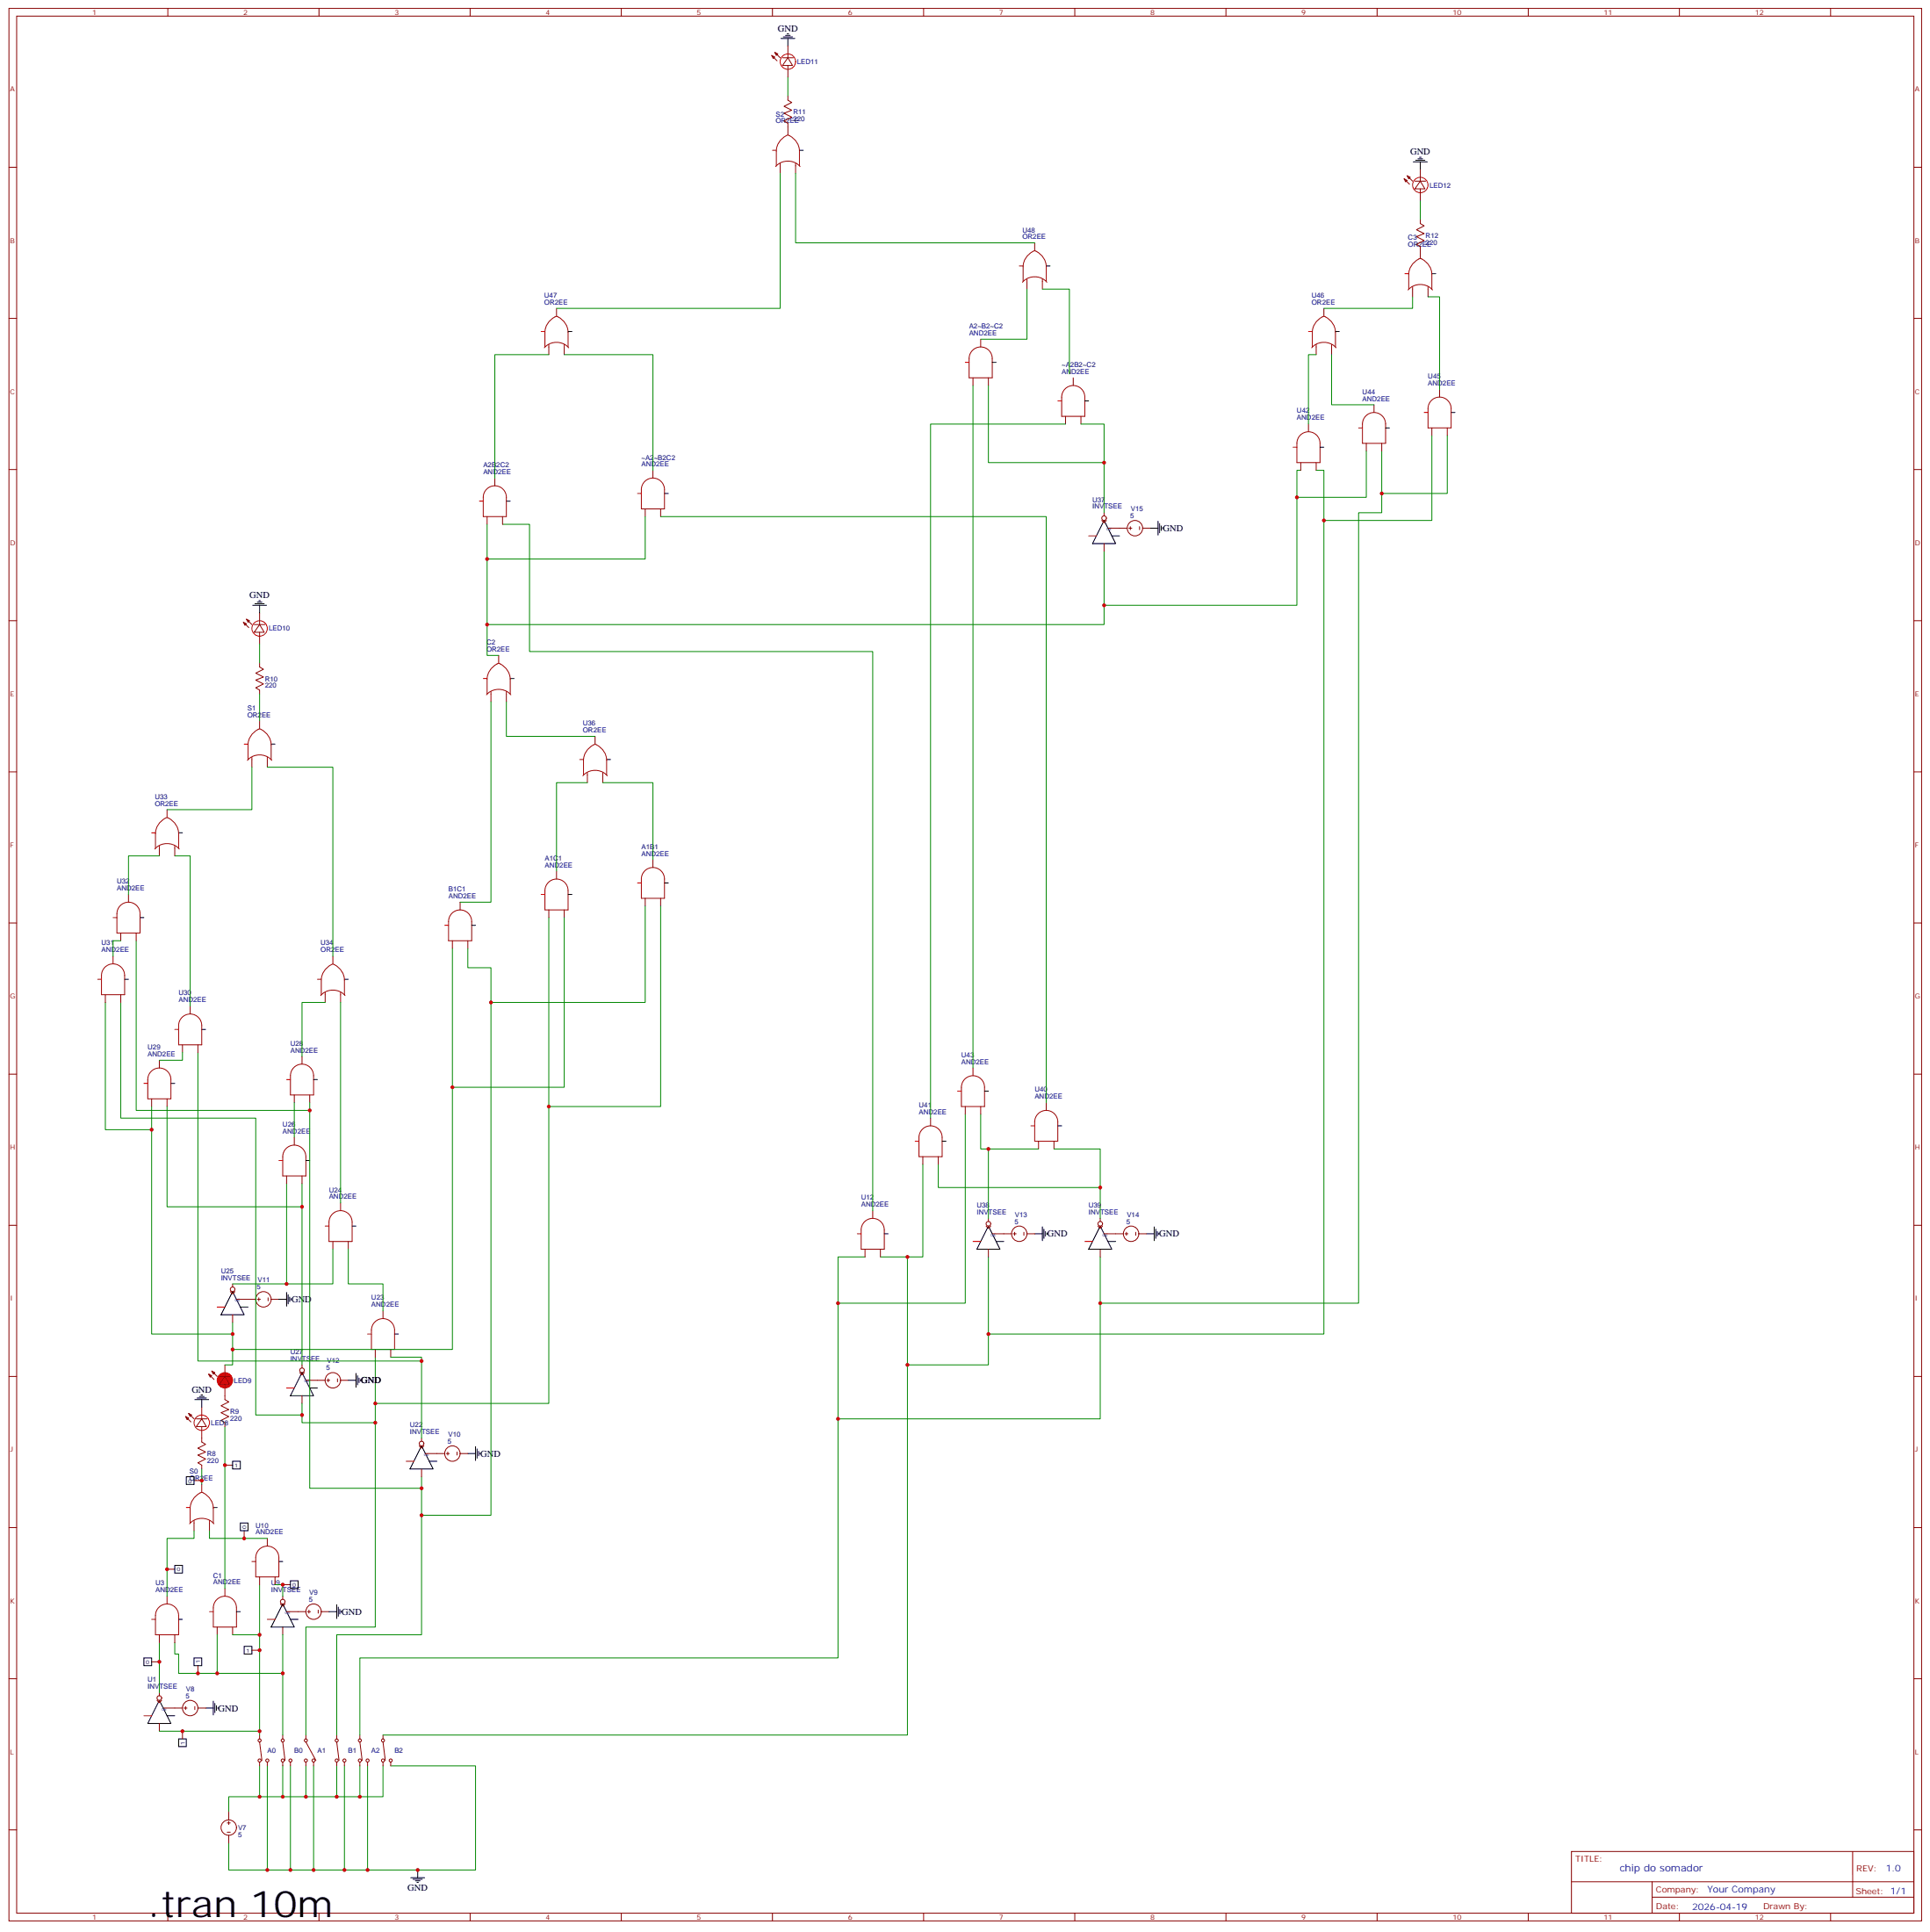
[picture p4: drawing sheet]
<svg xmlns="http://www.w3.org/2000/svg" width="883mm" height="884mm" viewBox="0 0 883 884" stroke-linecap="round" stroke-linejoin="round" font-family="sans-serif">
<g fill="none" stroke="#870000" stroke-width=".4">
<path d="M4.1 3.8h874.9v874.9h-874.9zM7.6 7.4h867.9v867.8h-867.9zM76.8 3.8v3.6M145.9 3.8v3.6M215.1 3.8v3.6M284.2 3.8v3.6M353.3 3.8v3.6M422.5 3.8v3.6M491.6 3.8v3.6M560.8 3.8v3.6M629.9 3.8v3.6M699.1 3.8v3.6"/>
<path d="M768.2 3.8v3.6M837.4 3.8v3.6M353 25.4l1.4 .7-.7 .7zM353 25.4l2.5 2.4M354.4 24l1.4 .7-.7 .7zM357.9 26.4h5M360.4 26.4l2.1 3.6h-4.6zM360.4 21.1v5.3M360.4 30v5.2M360.4 44.1v1.7l1.8 1.1-3.6 1.7 3.6 1.8-3.6 1.4 3.6 1.8-3.6 1.8 1.8 1v5.3M4.1 76.5h3.5M356.9 75.8v3.5"/>
<path d="M363.9 75.8v3.5M649.7 77.6v5.3M875.5 76.5h3.5M642.3 81.8l1.4 .7-.7 .7zM642.3 81.8l2.4 2.5M643.7 80.4l1.4 .7-.7 .7zM647.2 82.9h4.9M649.7 82.9l2.1 3.5h-4.6zM649.7 86.4v5.3M473.3 111.1v3.5M649.7 100.5v1.8l1.7 1-3.5 1.8 3.5 1.8-3.5 1.4 3.5 1.7-3.5 1.8 1.8 1.1v5.2M469.8 128.7v3.6"/>
<path d="M476.8 128.7v3.6M646.1 132.3v3.5M653.2 132.3v3.5M4.1 145.7h3.5M251 158.7v3.5M254.6 141.1v3.5M258.1 158.7v3.5M448.6 155.2v3.5M602.1 158.7v3.5M605.6 141.1v3.5M609.1 158.7v3.5M875.5 145.7h3.5"/>
<path d="M445.1 172.8v3.6M452.1 172.8v3.6M490.9 172.8v3.6M658.5 178.1v3.5M487.4 190.5v3.5M494.5 190.5v3.5M598.5 194v3.5M628.5 185.2v3.5M655 195.8v3.5M662 195.8v3.5M4.1 214.8h3.5M226.3 218.7v3.5"/>
<path d="M298.7 215.2v3.5M595 211.6v3.6M602.1 211.6v3.6M625 202.8v3.5M632 202.8v3.5M875.5 214.8h3.5M222.8 236.3v3.6M229.9 236.3v3.6M295.1 232.8v3.5M302.2 232.8v3.5M504 238.1l1 1 1.1-1M505 234.6v1.4"/>
<path d="M505 248.7v3.5M506.8 241.6h8.8M516.3 241.6h1.4M517 240.9v1.4M521.3 240.9v1.4M522.7 241.6h3.5M4.1 284h3.5M111.3 284.7l1.4 .7-.7 .7zM111.3 284.7l2.5 2.4M112.7 283.2l1.5 .8-.7 .7zM116.3 285.7h4.9M118.7 285.7l2.2 3.5h-4.6z"/>
<path d="M118.7 280.4v5.3M118.7 289.2v5.3M228.1 299.8v3.6M875.5 284h3.5M118.7 303.4v1.7l1.8 1.1-3.5 1.7 3.5 1.8-3.5 1.4 3.5 1.8-3.5 1.7 1.7 1.1v1.8M224.6 317.5v3.5M231.6 317.5v3.5M118.7 329.8v3.5M272.2 336.9v3.5M4.1 353.1h3.5M115.2 347.5v3.5M122.3 347.5v3.5"/>
<path d="M268.7 354.5v3.5M275.7 354.5v3.5M875.5 353.1h3.5M76.4 370.4v3.5M72.9 388v3.5M79.9 388v3.5M254.6 398.6v3.5M298.7 393.3v3.5M58.8 409.2v3.5M210.5 412.7v3.5M251 416.2v3.6M258.1 416.2v3.6"/>
<path d="M295.1 411v3.5M302.2 411v3.5M4.1 422.2h3.5M51.7 437.4v3.5M55.2 426.8v3.6M62.3 426.8v3.6M152.3 437.4v3.5M206.9 430.4v3.5M214 430.4v3.5M875.5 422.2h3.5M48.2 455v3.6M55.2 455v3.6"/>
<path d="M148.7 455v3.6M155.8 455v3.6M83.5 478v3.5M87 460.3v3.6M90.5 478v3.5M4.1 491.4h3.5M72.9 485v3.6M138.1 483.3v3.5M445.1 488.6v3.5M875.5 491.4h3.5M69.4 502.7v3.5M76.4 502.7v3.5"/>
<path d="M134.6 500.9v3.5M141.7 500.9v3.5M425.7 511.5v3.5M441.5 506.2v3.5M448.6 506.2v3.5M478.6 504.4v3.6M131.1 538v3.5M134.6 520.3v3.5M138.1 538v3.5M422.1 529.1v3.6M429.2 529.1v3.6M475.1 522.1v3.5"/>
<path d="M482.1 522.1v3.5M155.8 550.3v3.5M399.2 553.8v3.6M452.1 557.4v1.4M503.3 557.4v1.4M4.1 560.5h3.5M152.3 567.9v3.6M159.3 567.9v3.6M395.7 571.5v3.5M402.7 571.5v3.5M451.1 560.9l1 1 1.1-1M452.1 571.5v3.5"/>
<path d="M453.9 564.4h8.8M463.4 564.4h1.4M464.1 563.7v1.4M468.3 563.7v1.4M469.8 564.4h3.5M502.2 560.9l1.1 1 1-1M503.3 571.5v3.5M505 564.4h8.9M514.6 564.4h1.4M515.3 563.7v1.4M519.5 563.7v1.4M520.9 564.4h3.5"/>
<path d="M875.5 560.5h3.5M105.3 590.9l1.1 1 1.1-1M106.4 587.3v1.5M108.2 594.4h8.8M117.7 594.4h1.4M118.4 593.7v1.4M122.6 593.7v1.4M124 594.4h3.6M175.2 599.7v3.5M106.4 601.5v3.5M171.7 617.3v3.6M178.7 617.3v3.6"/>
<path d="M4.1 629.7h3.5M95.5 628.6l1.4 .7-.7 .7zM95.5 628.6l2.4 2.5M96.9 627.2l1.4 .7-.7 .7zM100.4 629.7h4.9M102.9 629.7l2.1 3.5h-4.6zM102.9 633.2v7.1l1.7 1-3.5 1.8 3.5 1.7-3.5 1.5 3.5 1.7-3.5 1.8 1.8 1v1.8M102.9 624.4v5.3M137.1 627.9l1 1.1 1.1-1.1M138.1 624.4v1.4M138.1 638.5v3.5M139.9 631.4h8.8"/>
<path d="M149.4 631.4h1.4M150.1 630.7v1.4M154.4 630.7v1.4M155.8 631.4h3.5M875.5 629.7h3.5M84.9 648l1.4 .7-.7 .7zM84.9 648l2.4 2.5M86.3 646.6l1.4 .7-.7 .7zM89.8 649.1h5M92.3 649.1l2.1 3.5h-4.6zM92.3 652.6v7.1l1.8 1-3.6 1.8 3.6 1.7-3.6 1.5 3.6 1.7-3.6 1.8 1.8 1v1.8M92.3 643.8v5.3"/>
<path d="M192.8 657.9v1.4M88.8 677.3h3.5M92.3 679.1v3.5M102.9 670.2h3.5M191.8 661.4l1 1.1 1.1-1.1M192.8 672v3.5M194.6 665h8.8M204.1 665h1.4M204.8 664.2v1.5M209.1 664.2v1.5M210.5 665h3.5M4.1 698.8h3.5"/>
<path d="M88.8 696.7v3.5M95.8 696.7v3.5M875.5 698.8h3.5M76.4 717.9h3.5M111.7 700.2v3.6M122.3 703.8v3.5M76.4 730.2v3.5M102.9 726.7v3.5M118.7 721.4v3.5M125.8 721.4v3.5M128.3 733.7l1 1.1 1.1-1.1M129.3 730.2v1.4"/>
<path d="M129.3 724.9h3.6M131.1 737.3h8.8M140.6 737.3h1.4M141.3 736.6v1.4M145.6 736.6v1.4M147 737.3h3.5M72.9 747.9v3.5M79.9 747.9v3.5M99.3 744.3v3.6M106.4 744.3v3.6M115.2 754.9h3.5M129.3 744.3v3.6"/>
<path d="M4.1 768h3.5M69.4 760.2h3.5M71.8 777.8l1.1 1.1 1-1.1M72.9 774.3v1.4M90.5 762v3.5M875.5 768h3.5M72.9 788.4v3.6M74.6 781.4h8.9M83.5 792v3.5M84.2 781.4h1.4M84.9 780.7v1.4M89.1 780.7v1.4"/>
<path d="M90.5 781.4h3.6M118.7 793.7v1.8M118.7 796.9l1.1 8.5M129.3 793.7v1.8M129.3 796.9l1.1 8.5M139.9 793.7v1.8M139.9 796.9l4.6 8.5M154 793.7v1.8M154 796.9l1.1 8.5M164.6 793.7v1.8M164.6 796.9l1.1 8.5M175.2 793.7v1.8"/>
<path d="M175.2 796.9l1 8.5M118.7 806.1v1.7M122.3 806.1v1.7M129.3 806.1v1.7M132.9 806.1v1.7M139.9 806.1v1.7M143.4 806.1a.71 .71 0 0 1-.6-1 .71 .71 0 0 1 1.1-.2 .71 .71 0 0 1-.2 1.1l-.3 .1v1.7M154 806.1v1.7M157.6 806.1v1.7M164.6 806.1v1.7M168.1 806.1v1.7M175.2 806.1v1.7"/>
<path d="M178.7 806.1v1.7M4.1 837.1h3.5M103.9 833.9h1.4M103.9 838.2h1.4M104.6 829v3.5M104.6 833.2v1.4M104.6 839.6v3.5M875.5 837.1h3.5M718.8 847h156.7v28.2h-156.7zM847.4 847l.1 20.9M76.8 875.2v3.5M145.9 875.2v3.5"/>
<path d="M215.1 875.2v3.5M284.2 875.2v3.5M353.3 875.2v3.5M422.5 875.2v3.5M491.6 875.2v3.5M560.8 875.2v3.5M629.9 875.2v3.5M699.1 875.2v3.5M718.9 860.8h156.4M755.7 867.9h119.6M755.7 860.8v14.1M768.2 875.2v3.5"/>
<path d="M837.4 875.2v3.5"/>
<circle cx="505" cy="237" r="1.06"/>
<circle cx="519.1" cy="241.6" r="3.5"/>
<circle cx="452.1" cy="559.8" r="1.06"/>
<circle cx="503.3" cy="559.8" r="1.06"/>
<circle cx="466.2" cy="564.4" r="3.5"/>
<circle cx="517.4" cy="564.4" r="3.5"/>
<circle cx="106.4" cy="589.8" r="1.06"/>
<circle cx="120.5" cy="594.4" r="3.5"/>
<circle cx="138.1" cy="626.9" r="1.06"/>
<circle cx="152.3" cy="631.4" r="3.5"/>
<circle cx="192.8" cy="660.4" r="1.06"/>
<circle cx="206.9" cy="665" r="3.5"/>
<circle cx="129.3" cy="732.7" r="1.06"/>
<circle cx="143.4" cy="737.3" r="3.5"/>
<circle cx="72.9" cy="776.8" r="1.06"/>
<circle cx="87" cy="781.4" r="3.5"/>
<circle cx="118.7" cy="796.2" r=".71"/>
<circle cx="129.3" cy="796.2" r=".71"/>
<circle cx="139.9" cy="796.2" r=".71"/>
<circle cx="154" cy="796.2" r=".71"/>
<circle cx="164.6" cy="796.2" r=".71"/>
<circle cx="175.2" cy="796.2" r=".71"/>
<circle cx="118.7" cy="805.4" r=".71"/>
<circle cx="122.3" cy="805.4" r=".71"/>
<circle cx="129.3" cy="805.4" r=".71"/>
<circle cx="132.9" cy="805.4" r=".71"/>
<circle cx="139.9" cy="805.4" r=".71"/>
<circle cx="154" cy="805.4" r=".71"/>
<circle cx="157.6" cy="805.4" r=".71"/>
<circle cx="164.6" cy="805.4" r=".71"/>
<circle cx="168.1" cy="805.4" r=".71"/>
<circle cx="175.2" cy="805.4" r=".71"/>
<circle cx="178.7" cy="805.4" r=".71"/>
<circle cx="104.6" cy="836" r="3.5"/>
</g>
<g fill="none" stroke="#008700" stroke-width=".4">
<path d="M360.4 35.2v8.9M356.9 79.3v61.8h-102.3M363.9 79.3v31.8h109.4M649.7 91.7v8.8M469.8 132.3v22.9h-21.2M476.8 132.3h12.4v38.8M646.1 135.8v5.3h-40.5M653.2 135.8h5.3v42.3M251 162.2h-24.7v56.5M258.1 162.2h40.6v53M445.1 176.4v312.2M452.1 176.4v35.2h52.9"/>
<path d="M602.1 162.2h-3.6v31.8M609.1 162.2v23h19.4M487.4 194h-61.7v317.5M494.5 194h10.5v40.6M655 199.3v38.8h-49.4M662 199.3v26.4h-30M595 215.2h-1.8v61.7h-88.2M602.1 215.2h3.5v395.1h-153.5M625 206.3v21.2h-31.8M632 206.3v28.3h-10.5v361.6h-118.2M222.8 239.9v59.9h5.3M229.9 239.9h12.3v58.2h157v255.7"/>
<path d="M295.1 236.3v19.4h-72.3M302.2 236.3h176.4v268.1M505 252.2v33.5h-282.2M118.7 294.5v8.9M118.7 317.5v12.3M224.6 321v91.7h-14.1M231.6 321v15.9h40.6M115.2 351v19.4h-38.8M122.3 351h30v86.4M268.7 358h-14.1v40.6M275.7 358h23v35.3M72.9 391.5h-14.1v17.7"/>
<path d="M79.9 391.5h7.1v68.8M251 419.8v222.2h-79.3M258.1 419.8v77.6h-51.2M295.1 414.5v44.1h-70.5M302.2 414.5v91.7h-51.2M55.2 430.4h-3.5v7M62.3 430.4v77.6h79.4M206.9 433.9v183.4h-100.5M214 433.9v8.8h10.6v250.5h-31.8M48.2 458.6v58.2h21.2M55.2 458.6v52.9h61.8v135.8h21.1M148.7 458.6h-10.6v24.7"/>
<path d="M155.8 458.6v91.7M83.5 481.5v3.5h-10.6M90.5 481.5v141.1h102.3M69.4 506.2v104.1h37M76.4 506.2v45.9h61.7M134.6 504.4v15.9M141.7 504.4v176.4h51.1M441.5 509.7v86.5h-58.2M448.6 509.7v15.9h3.5M422.1 532.7v42.3h-7M429.2 532.7v10.5h74.1M475.1 525.6h-23v31.8"/>
<path d="M482.1 525.6h21.2v31.8M131.1 541.5v45.8M138.1 541.5v82.9M152.3 571.5v15.8h-45.9M159.3 571.5v15.8h15.9v12.4M395.7 575h-12.4v183.4h-218.7v35.3M402.7 575h12.4v218.7h-239.9M452.1 575v49.4h-37M503.3 575v74.1h-120M106.4 605v19.4h-3.5M171.7 620.9v123.4h-31.8v49.4M178.7 620.9h14.1v37"/>
<path d="M102.9 652.6v74.1M138.1 642v8.8h33.6M92.3 672v7.1M192.8 675.5v72.4h-38.8v45.8M88.8 700.2v3.6h-12.4v26.4M95.8 700.2v3.6h26.5M118.7 724.9v67.1M125.8 724.9h3.5v5.3M72.9 751.4v22.9M79.9 751.4v5.3h1.8v8.8h47.6v28.2M99.3 747.9v17.6M106.4 747.9h12.3"/>
<path d="M129.3 747.9v17.6M72.9 792h45.8v1.7M118.7 807.8v14.1M122.3 807.8v47.7M129.3 807.8v14.1M132.9 807.8v47.7M139.9 807.8v14.1M143.4 807.8v47.7M154 807.8v14.1M157.6 807.8v47.7M164.6 807.8v14.1M168.1 807.8v47.7"/>
<path d="M175.2 807.8v14.1h-70.6v7.1M178.7 807.8h38.8v47.7h-112.9v-12.4"/>
</g>
<g fill="none" stroke="#000" stroke-width=".4">
<path d="M357.2 17.6h6.4M358.3 16.9h4.2M359.3 16.2h2.2M360 15.5h.8M360.4 17.6v3.5M365.7 68.8h1.8M646.5 74h6.4M647.6 73.3h4.2M648.6 72.6h2.1M649.3 71.9h.7M649.7 74v3.6M478.6 121.7h1.7"/>
<path d="M655 125.2h1.7M259.9 151.7h1.7M610.9 151.7h1.7M453.9 165.8h1.7M496.2 183.4h1.8M633.8 195.8h1.8M663.8 188.7h1.8M603.8 204.6h1.8M231.6 229.3h1.8M304 225.7h1.7M505 238.1l5.3 10.6h-10.6zM529.7 238.4v6.4"/>
<path d="M530.4 239.5v4.2M508.6 245.1h3.5M526.2 241.6h3.5M531.1 240.6v2.1M531.8 241.3v.7M115.6 276.9h6.3M116.6 276.2h4.3M117.7 275.5h2.1M118.4 274.8h.7M118.7 276.9v3.5M233.4 310.4h1.8M124 340.4h1.8"/>
<path d="M277.5 347.5h1.8M81.7 381h1.8M64.1 419.8h1.7M259.9 409.2h1.7M304 403.9h1.7M215.8 423.3h1.7M57 448h1.8M157.6 448h1.7M92.3 470.9h1.8M78.2 495.6h1.7M143.4 493.9h1.8M450.4 499.1h1.7"/>
<path d="M483.9 515h1.7M139.9 530.9h1.8M431 522.1h1.7M161.1 560.9h1.7M404.5 564.4h1.8M452.1 560.9l5.3 10.6h-10.6zM455.6 567.9h3.6M473.3 564.4h3.5M476.8 561.2v6.4M477.5 562.3v4.2M478.2 563.4v2.1M478.9 564.1v.7"/>
<path d="M503.3 560.9l5.3 10.6h-10.6zM506.8 567.9h3.5M524.4 564.4h3.6M528 561.2v6.4M528.7 562.3v4.2M529.4 563.4v2.1M530.1 564.1v.7M106.4 590.9l5.3 10.6h-10.6zM109.9 597.9h3.6M127.6 594.4h3.5M131.1 591.2v6.4M131.8 592.3v4.2"/>
<path d="M132.5 593.3v2.2M133.2 594v.7M180.5 610.3h1.7M90.2 639.6h4.2M91.2 638.8h2.1M91.9 638.1h.7M138.1 627.9l5.3 10.6h-10.5zM141.7 635h3.5M159.3 631.4h3.5M162.8 628.3v6.3M163.5 629.3v4.3M164.3 630.4v2.1"/>
<path d="M165 631.1v.7M89.1 640.3h6.4M92.3 640.3v3.5M85.2 675.5h3.6v3.6h-3.6zM106.4 668.5h3.5v3.5h-3.5zM192.8 661.4l5.3 10.6h-10.6zM196.4 668.5h3.5M214 665h3.5M217.5 661.8v6.3M218.2 662.8v4.3M218.9 663.9v2.1M219.6 664.6v.7"/>
<path d="M97.6 689.6h1.7M109.9 696.7h3.6v3.5h-3.6zM79.9 716.1h3.6v3.5h-3.6zM127.6 714.3h1.7M108.2 737.3h1.7M129.3 733.7l5.3 10.6h-10.6zM132.9 723.2h3.5v3.5h-3.5zM150.5 737.3h3.5M154 734.1v6.3M154.7 735.2v4.2M155.4 736.2v2.1M156.1 736.9v.7"/>
<path d="M65.8 758.4h3.6v3.6h-3.6zM81.7 740.8h1.8M88.8 758.4h3.5v3.6h-3.5zM111.7 753.1h3.5v3.6h-3.5zM132.9 740.8h3.5M72.9 777.8l5.3 10.6h-10.6zM97.6 778.2v6.3M98.3 779.3v4.2M76.4 784.9h3.5M81.7 795.5h3.5v3.5h-3.5zM94.1 781.4h3.5M99 780.3v2.1"/>
<path d="M99.7 781v.7M187.9 859h6.3M188.9 859.7h4.3M191.1 855.5v3.5M190 860.4h2.1M190.7 861.1h.7"/>
</g>
<g fill="none" stroke="#f00" stroke-width=".4">
<path d="M353.3 68.8h1.8M466.2 121.7h1.8M642.6 125.2h1.8M247.5 151.7h1.8M598.5 151.7h1.8M441.5 165.8h1.8M483.9 183.4h1.7M621.5 195.8h1.7M651.4 188.7h1.8M591.5 204.6h1.7M219.3 229.3h1.8M291.6 225.7h1.8"/>
<path d="M498 245.1h3.5M221.1 310.4h1.7M111.7 340.4h1.8M265.1 347.5h1.8M69.4 381h1.7M51.7 419.8h1.8M247.5 409.2h1.8M291.6 403.9h1.8M203.4 423.3h1.8M44.7 448h1.7M145.2 448h1.8M79.9 470.9h1.8"/>
<path d="M65.8 495.6h1.8M131.1 493.9h1.8M438 499.1h1.8M471.5 515h1.8M127.6 530.9h1.7M418.6 522.1h1.8M148.7 560.9h1.8M392.1 564.4h1.8M445.1 567.9h3.5M496.2 567.9h3.5M99.3 597.9h3.6M168.1 610.3h1.8"/>
<path d="M131.1 635h3.5M185.8 668.5h3.5M85.2 689.6h1.8M115.2 714.3h1.8M95.8 737.3h1.8M69.4 740.8h1.7M122.3 740.8h3.5M65.8 784.9h3.6"/>
<circle cx="360.4" cy="28.2" r="3.5"/>
<circle cx="649.7" cy="84.6" r="3.5"/>
<circle cx="118.7" cy="287.5" r="3.5"/>
<circle cx="92.3" cy="650.8" r="3.5"/>
</g>
<g fill="none" stroke="#a10000" stroke-width=".4">
<path d="M356.9 74.8v1M361.1 62.1l-.4-.2a7.7 7.7 0 0 0-5.6 7.2v6.7M361.1 62.1a8.2 8.2 0 0 1 4.6 7v6.7M363.9 74.8v1M366 76.2a7.4 7.4 0 0 0-11.2 0M474 115l-.4-.2a7.7 7.7 0 0 0-5.6 7.2v6.7M474 115a8.2 8.2 0 0 1 4.6 7v6.7M469.8 127.7v1M476.8 127.7v1M478.9 129.1a7.4 7.4 0 0 0-11.2 0M644.4 132.3v-6.7a7.7 7.7 0 0 1 5.6-7.3 8.3 8.3 0 0 1 5 7.3v6.7M646.1 131.2v1.1"/>
<path d="M653.2 131.2v1.1M655.3 132.7a7.4 7.4 0 0 0-11.2 0M251 157.7v1M255.3 145l-.4-.2a7.7 7.7 0 0 0-5.6 7.2v6.7M255.3 145a8.2 8.2 0 0 1 4.6 7v6.7M258.1 157.7v1M260.1 159.1a7.4 7.4 0 0 0-11.1 0M600.3 158.7v-6.7a7.7 7.7 0 0 1 5.6-7.2 8.3 8.3 0 0 1 5 7.2v6.7M602.1 157.7v1M609.1 157.7v1M611.2 159.1a7.4 7.4 0 0 0-11.2 0M444.9 160.3a5.3 5.3 0 0 1 5.7-1.2 5.3 5.3 0 0 1 3.3 4.9v8.8h-10.6l.1-9.7 .5-1.5z"/>
<path d="M487.2 177.9a5.3 5.3 0 0 1 5.8-1.1 5.3 5.3 0 0 1 3.2 4.8v8.9h-10.6l.1-9.7 .5-1.6zM594.8 199.1a5.3 5.3 0 0 1 5.7-1.2 5.3 5.3 0 0 1 3.3 4.9v8.8h-10.6l.1-9.6 .5-1.6zM624.8 190.3a5.3 5.3 0 0 1 5.7-1.2 5.3 5.3 0 0 1 3.3 4.9v8.8h-10.6l.1-9.7 .5-1.5zM654.8 183.2a5.3 5.3 0 0 1 5.7-1.2 5.3 5.3 0 0 1 3.3 4.9v8.9h-10.6l.1-9.7 .5-1.6zM222.6 223.8a5.3 5.3 0 0 1 5.8-1.2 5.3 5.3 0 0 1 3.2 4.9v8.8h-10.5v-9.7l.5-1.5zM294.9 220.2a5.3 5.3 0 0 1 5.8-1.1 5.3 5.3 0 0 1 3.3 4.9v8.8h-10.6v-9.7l.6-1.6zM224.6 316.4v1.1M227.4 303.7a8.2 8.2 0 0 0-4.6 7.1v6.7M227.4 303.7l.4-.2a7.7 7.7 0 0 1 5.6 7.3v6.7M231.6 316.4v1.1M233.7 317.9a7.4 7.4 0 0 0-11.2 0M118 333.7a8.2 8.2 0 0 0-4.5 7v6.8"/>
<path d="M118 333.7l.5-.2a7.7 7.7 0 0 1 5.5 7.2v6.8M115.2 346.4v1.1M122.3 346.4v1.1M124.3 347.8a7.4 7.4 0 0 0-11.1 0M268.7 353.4v1.1M271.5 340.8a8.2 8.2 0 0 0-4.6 7v6.7M271.5 340.7l.7-.2 .7 .2M272.9 340.8a8.2 8.2 0 0 1 4.6 7v6.7M275.7 353.4v1.1M277.8 354.9a7.4 7.4 0 0 0-11.2 0M71.1 388v-6.7a7.7 7.7 0 0 1 5.6-7.2 8.3 8.3 0 0 1 5 7.2v6.7M72.9 387v1"/>
<path d="M79.9 387v1M82 388.4a7.4 7.4 0 0 0-11.2 0M294.9 398.4a5.3 5.3 0 0 1 5.8-1.2 5.3 5.3 0 0 1 3.3 4.9v8.9h-10.6v-9.7l.6-1.6zM55 414.3a5.3 5.3 0 0 1 5.8-1.2 5.3 5.3 0 0 1 3.3 4.9v8.8h-10.6l.1-9.7 .5-1.5zM206.7 417.8a5.3 5.3 0 0 1 5.8-1.2 5.3 5.3 0 0 1 3.3 4.9v8.9h-10.6v-9.7l.6-1.6zM250.8 403.7a5.3 5.3 0 0 1 5.8-1.2 5.3 5.3 0 0 1 3.3 4.9v8.8h-10.6v-9.6l.6-1.6zM48 442.5a5.3 5.3 0 0 1 5.7-1.2 5.3 5.3 0 0 1 3.3 4.9v8.8h-10.6l.1-9.6 .5-1.6zM148.7 454v1M153 441.3l-.5-.2a7.7 7.7 0 0 0-5.5 7.2v6.7M153 441.3a8.2 8.2 0 0 1 4.6 7v6.7M155.8 454v1M157.8 455.4a7.4 7.4 0 0 0-11.1 0"/>
<path d="M83.3 465.4a5.3 5.3 0 0 1 5.7-1.1 5.3 5.3 0 0 1 3.3 4.9v8.8h-10.6l.1-9.7 .5-1.6zM69.1 490.1a5.3 5.3 0 0 1 5.8-1.1 5.3 5.3 0 0 1 3.3 4.9v8.8h-10.6l.1-9.7 .5-1.6zM134.4 488.3a5.3 5.3 0 0 1 5.8-1.1 5.3 5.3 0 0 1 3.2 4.9v8.8h-10.5v-9.7l.5-1.5zM441.3 493.6a5.3 5.3 0 0 1 5.8-1.1 5.3 5.3 0 0 1 3.3 4.9v8.8h-10.6v-9.7l.6-1.5zM421.9 516.6a5.3 5.3 0 0 1 5.8-1.2 5.3 5.3 0 0 1 3.3 4.9v8.8h-10.6v-9.6l.6-1.6zM474.8 509.5a5.3 5.3 0 0 1 5.8-1.1 5.3 5.3 0 0 1 3.3 4.9v8.8h-10.6l.1-9.7 .5-1.6zM130.9 525.4a5.3 5.3 0 0 1 5.7-1.2 5.3 5.3 0 0 1 3.3 4.9v8.9h-10.6l.1-9.7 .5-1.6zM152 555.4a5.3 5.3 0 0 1 5.8-1.2 5.3 5.3 0 0 1 3.3 4.9v8.8h-10.6l.1-9.6 .5-1.6zM395.5 558.9a5.3 5.3 0 0 1 5.7-1.1 5.3 5.3 0 0 1 3.3 4.8v8.9h-10.6l.1-9.7 .5-1.6zM171.4 604.8a5.3 5.3 0 0 1 5.8-1.2 5.3 5.3 0 0 1 3.3 4.9v8.8h-10.6l.1-9.7 .5-1.5zM87 696.7v-6.7a7.7 7.7 0 0 1 5.6-7.3 8.3 8.3 0 0 1 5 7.3v6.7M88.8 695.6v1.1"/>
<path d="M95.8 695.6v1.1M97.9 697.1a7.4 7.4 0 0 0-11.2 0M118.5 708.8a5.3 5.3 0 0 1 5.8-1.1 5.3 5.3 0 0 1 3.3 4.9v8.8h-10.6l.1-9.7 .5-1.6zM72.7 735.3a5.3 5.3 0 0 1 5.7-1.2 5.3 5.3 0 0 1 3.3 4.9v8.9h-10.6l.1-9.7 .5-1.6zM99.1 731.8a5.3 5.3 0 0 1 5.8-1.2 5.3 5.3 0 0 1 3.3 4.9v8.8h-10.6v-9.7l.6-1.5z"/>
</g>
<path d="M354.4 24l2.5 2.4M643.7 80.4l2.4 2.5M112.7 283.2l2.5 2.5M96.9 627.2l2.4 2.5M86.3 646.6l2.5 2.5" fill="none" stroke="#800000" stroke-width=".4"/>
<circle cx="102.9" cy="631.4" r="3.5" fill="#f00" stroke="#f00" stroke-width=".4"/>
<g fill="#c00">
<circle cx="118.7" cy="821.9" r=".88"/>
<circle cx="164.6" cy="821.9" r=".88"/>
<circle cx="154" cy="821.9" r=".88"/>
<circle cx="139.9" cy="821.9" r=".88"/>
<circle cx="129.3" cy="821.9" r=".88"/>
<circle cx="122.3" cy="855.5" r=".88"/>
<circle cx="132.9" cy="855.5" r=".88"/>
<circle cx="157.6" cy="855.5" r=".88"/>
<circle cx="143.4" cy="855.5" r=".88"/>
<circle cx="168.1" cy="855.5" r=".88"/>
<circle cx="129.3" cy="765.5" r=".88"/>
<circle cx="99.3" cy="765.5" r=".88"/>
<circle cx="191.1" cy="855.5" r=".88"/>
<circle cx="83.5" cy="792" r=".88"/>
<circle cx="72.9" cy="760.2" r=".88"/>
<circle cx="90.5" cy="765.5" r=".88"/>
<circle cx="76.4" cy="717.9" r=".88"/>
<circle cx="111.7" cy="703.8" r=".88"/>
<circle cx="102.9" cy="670.2" r=".88"/>
<circle cx="129.3" cy="724.9" r=".88"/>
<circle cx="92.3" cy="677.3" r=".88"/>
<circle cx="118.7" cy="754.9" r=".88"/>
<circle cx="118.7" cy="747.9" r=".88"/>
<circle cx="118.7" cy="792" r=".88"/>
<circle cx="131.1" cy="587.3" r=".88"/>
<circle cx="171.7" cy="650.8" r=".88"/>
<circle cx="192.8" cy="680.8" r=".88"/>
<circle cx="106.4" cy="610.3" r=".88"/>
<circle cx="138.1" cy="552.1" r=".88"/>
<circle cx="192.8" cy="622.6" r=".88"/>
<circle cx="69.4" cy="516.8" r=".88"/>
<circle cx="138.1" cy="647.3" r=".88"/>
<circle cx="141.7" cy="508" r=".88"/>
<circle cx="106.4" cy="617.3" r=".88"/>
<circle cx="192.8" cy="693.2" r=".88"/>
<circle cx="171.7" cy="642" r=".88"/>
<circle cx="206.9" cy="497.4" r=".88"/>
<circle cx="224.6" cy="458.6" r=".88"/>
<circle cx="251" cy="506.2" r=".88"/>
<circle cx="415.1" cy="624.4" r=".88"/>
<circle cx="383.3" cy="649.1" r=".88"/>
<circle cx="222.8" cy="255.7" r=".88"/>
<circle cx="222.8" cy="285.7" r=".88"/>
<circle cx="415.1" cy="575" r=".88"/>
<circle cx="383.3" cy="596.2" r=".88"/>
<circle cx="593.2" cy="227.5" r=".88"/>
<circle cx="605.6" cy="238.1" r=".88"/>
<circle cx="632" cy="225.7" r=".88"/>
<circle cx="505" cy="211.6" r=".88"/>
<circle cx="505" cy="276.9" r=".88"/>
<circle cx="503.3" cy="543.2" r=".88"/>
<circle cx="503.3" cy="596.2" r=".88"/>
<circle cx="452.1" cy="525.6" r=".88"/>
<circle cx="452.1" cy="610.3" r=".88"/>
</g>
<text font-size="16.9" x="67.6" y="877">.tran 10m</text>
<text font-size="4.6" fill="#00f" x="740.9" y="856">chip do somador</text>
<g font-size="4.2">
<text x="355.8" y="14.4">GND</text>
<text x="645.1" y="70.9">GND</text>
<text x="532" y="243">GND</text>
<text x="114.2" y="273.7">GND</text>
<text x="479.1" y="565.8">GND</text>
<text x="530.3" y="565.8">GND</text>
<text x="133.4" y="595.8">GND</text>
<text x="165.1" y="632.8">GND</text>
<text x="87.7" y="637.1">GND</text>
<text x="219.8" y="666.4">GND</text>
<text x="156.3" y="738.7">GND</text>
<text x="99.9" y="782.8">GND</text>
<text x="186.5" y="865">GND</text>
</g>
<g font-size="4.2" fill="#00f">
<text x="862.6" y="856.2">1.0</text>
<text x="781" y="865.8">Your Company</text>
<text x="774.1" y="873.6">2026-04-19</text>
</g>
<g font-size="3.9" fill="#800">
<text x="720.6" y="851.6">TITLE:</text>
<text x="849.2" y="856.2">REV:</text>
<text x="757.5" y="865.8">Company:</text>
<text x="848.9" y="866.4">Sheet: 1/1</text>
<text x="757.5" y="873.4">Date:</text>
<text x="806.5" y="873.5">Drawn By:</text>
</g>
<g font-size="3.2" fill="#800">
<text x="42.2" y="6.8">1</text>
<text x="111.3" y="6.8">2</text>
<text x="180.5" y="6.8">3</text>
<text x="249.6" y="6.8">4</text>
<text x="318.8" y="6.8">5</text>
<text x="387.9" y="6.8">6</text>
<text x="457.1" y="6.8">7</text>
<text x="526.2" y="6.8">8</text>
<text x="595.3" y="6.8">9</text>
<text x="664.5" y="6.8">10</text>
<text x="733.6" y="6.8">11</text>
<text x="802.8" y="6.8">12</text>
<text x="4.6" y="41.9">A</text>
<text x="876" y="41.9">A</text>
<text x="4.6" y="111.1">B</text>
<text x="876" y="111.1">B</text>
<text x="4.6" y="180.2">C</text>
<text x="876" y="180.2">C</text>
<text x="4.6" y="249.4">D</text>
<text x="876" y="249.4">D</text>
<text x="4.6" y="318.5">E</text>
<text x="876" y="318.5">E</text>
<text x="4.6" y="387.7">F</text>
<text x="876" y="387.7">F</text>
<text x="4.6" y="456.8">G</text>
<text x="876" y="456.8">G</text>
<text x="4.6" y="526">H</text>
<text x="876" y="526">H</text>
<text x="4.6" y="595.1">I</text>
<text x="876" y="595.1">I</text>
<text x="4.6" y="664.2">J</text>
<text x="876" y="664.2">J</text>
<text x="4.6" y="733.4">K</text>
<text x="876" y="733.4">K</text>
<text x="4.6" y="802.5">L</text>
<text x="876" y="802.5">L</text>
<text x="42.2" y="878.2">1</text>
<text x="111.3" y="878.2">2</text>
<text x="180.5" y="878.2">3</text>
<text x="249.6" y="878.2">4</text>
<text x="318.8" y="878.2">5</text>
<text x="387.9" y="878.2">6</text>
<text x="457.1" y="878.2">7</text>
<text x="526.2" y="878.2">8</text>
<text x="595.3" y="878.2">9</text>
<text x="664.5" y="878.2">10</text>
<text x="733.6" y="878.2">11</text>
<text x="802.8" y="878.2">12</text>
</g>
<g font-size="3.2" fill="#000080">
<text x="364.6" y="29.3">LED11</text>
<text x="354.8" y="53.5">S2</text>
<text x="362.9" y="52.3">R11</text>
<text x="354.8" y="56.4">OR2EE</text>
<text x="362.9" y="55.4">220</text>
<text x="653.9" y="85.8">LED12</text>
<text x="467.7" y="106.4">U48</text>
<text x="467.7" y="109.3">OR2EE</text>
<text x="644.1" y="112.9">OR2EE</text>
<text x="644.1" y="109.7">C3</text>
<text x="652.1" y="111.9">220</text>
<text x="652.1" y="108.7">R12</text>
<text x="249" y="136.4">U47</text>
<text x="600" y="136.1">U46</text>
<text x="249" y="139.3">OR2EE</text>
<text x="600" y="139.3">OR2EE</text>
<text x="443.3" y="153.4">AND2EE</text>
<text x="443.3" y="150.2">A2~B2~C2</text>
<text x="485.6" y="167.8">~A2B2~C2</text>
<text x="485.6" y="171.1">AND2EE</text>
<text x="653.2" y="173.1">U45</text>
<text x="653.2" y="176.4">AND2EE</text>
<text x="623.2" y="183.4">AND2EE</text>
<text x="623.2" y="180.2">U44</text>
<text x="593.2" y="189">U42</text>
<text x="593.2" y="192.2">AND2EE</text>
<text x="221.1" y="213.7">A2B2C2</text>
<text x="293.4" y="213.4">AND2EE</text>
<text x="293.4" y="210.5">~A2~B2C2</text>
<text x="221.1" y="216.9">AND2EE</text>
<text x="499.7" y="232.8">INVTSEE</text>
<text x="499.7" y="229.6">U37</text>
<text x="517.2" y="233.9">V15</text>
<text x="517" y="237">5</text>
<text x="123" y="288.6">LED10</text>
<text x="222.5" y="298.1">OR2EE</text>
<text x="222.5" y="294.9">C2</text>
<text x="121.2" y="311.6">R10</text>
<text x="121.2" y="314.7">220</text>
<text x="113.2" y="328">OR2EE</text>
<text x="113.2" y="324.8">S1</text>
<text x="266.6" y="335.1">OR2EE</text>
<text x="266.6" y="331.9">U36</text>
<text x="70.8" y="365.4">U33</text>
<text x="70.8" y="368.6">OR2EE</text>
<text x="293.4" y="388.4">A1B1</text>
<text x="249.3" y="393.7">A1C1</text>
<text x="293.4" y="391.5">AND2EE</text>
<text x="249.3" y="396.8">AND2EE</text>
<text x="53.5" y="407.4">AND2EE</text>
<text x="53.5" y="404.2">U32</text>
<text x="205.2" y="407.8">B1C1</text>
<text x="205.2" y="411">AND2EE</text>
<text x="46.4" y="435.6">AND2EE</text>
<text x="46.4" y="432.4">U31</text>
<text x="146.7" y="435.6">OR2EE</text>
<text x="146.7" y="432.4">U34</text>
<text x="81.7" y="455.4">U30</text>
<text x="81.7" y="458.6">AND2EE</text>
<text x="132.9" y="478.3">U28</text>
<text x="67.6" y="483.3">AND2EE</text>
<text x="67.6" y="480">U29</text>
<text x="132.9" y="481.5">AND2EE</text>
<text x="439.8" y="483.6">U43</text>
<text x="439.8" y="486.8">AND2EE</text>
<text x="473.3" y="502.7">AND2EE</text>
<text x="473.3" y="499.5">U40</text>
<text x="420.4" y="509.7">AND2EE</text>
<text x="420.4" y="506.5">U41</text>
<text x="129.3" y="515.4">U26</text>
<text x="129.3" y="518.5">AND2EE</text>
<text x="150.5" y="545.4">U24</text>
<text x="150.5" y="548.5">AND2EE</text>
<text x="393.9" y="548.9">U12</text>
<text x="393.9" y="552.1">AND2EE</text>
<text x="446.8" y="555.6">INVTSEE</text>
<text x="446.8" y="552.4">U38</text>
<text x="464.3" y="556.6">V13</text>
<text x="498" y="555.6">INVTSEE</text>
<text x="498" y="552.4">U39</text>
<text x="515.5" y="556.6">V14</text>
<text x="464.1" y="559.8">5</text>
<text x="515.3" y="559.8">5</text>
<text x="101.1" y="585.6">INVTSEE</text>
<text x="101.1" y="582.4">U25</text>
<text x="117.9" y="586.6">V11</text>
<text x="117.5" y="589.8">5</text>
<text x="169.9" y="597.9">AND2EE</text>
<text x="169.9" y="594.7">U23</text>
<text x="132.9" y="622.6">INVTSEE</text>
<text x="132.9" y="619.4">U27</text>
<text x="149.6" y="623.7">V12</text>
<text x="149.3" y="626.9">5</text>
<text x="107.1" y="632.6">LED9</text>
<text x="105.3" y="646.7">R9</text>
<text x="96.5" y="652">LED8</text>
<text x="105.3" y="649.9">220</text>
<text x="187.5" y="653">U22</text>
<text x="187.5" y="656.1">INVTSEE</text>
<text x="205" y="657.2">V10</text>
<text x="204.8" y="660.4">5</text>
<text x="94.8" y="669.3">220</text>
<text x="94.8" y="666.1">R8</text>
<text x="86.7" y="677.3">OR2EE</text>
<text x="86.7" y="674.1">S0</text>
<text x="117" y="702">AND2EE</text>
<text x="117" y="698.8">U10</text>
<text x="71.1" y="725.3">U3</text>
<text x="97.6" y="724.9">AND2EE</text>
<text x="97.6" y="721.7">C1</text>
<text x="124" y="725.3">U9</text>
<text x="71.1" y="728.5">AND2EE</text>
<text x="124" y="728.5">INVTSEE</text>
<text x="141.5" y="729.5">V9</text>
<text x="141.3" y="732.7">5</text>
<text x="67.6" y="772.5">INVTSEE</text>
<text x="67.6" y="769.4">U1</text>
<text x="85.1" y="773.6">V8</text>
<text x="84.9" y="776.8">5</text>
<text x="122.3" y="801.9">A0</text>
<text x="134.6" y="801.9">B0</text>
<text x="145.2" y="801.9">A1</text>
<text x="159.3" y="801.9">B1</text>
<text x="169.9" y="801.9">A2</text>
<text x="180.5" y="801.9">B2</text>
<text x="108.9" y="837.2">V7</text>
<text x="108.9" y="840.4">5</text>
</g>
<g font-size="2.5">
<text x="107.3" y="671.3">1</text>
<text x="86.2" y="678.4">0</text>
<text x="112.7" y="699.3" transform="rotate(-90 112.7 699.3)">0</text>
<text x="80.9" y="718.9">0</text>
<text x="133.8" y="725.9">0</text>
<text x="112.6" y="756">1</text>
<text x="66.8" y="761.3">0</text>
<text x="91.5" y="761" transform="rotate(-90 91.5 761)">1</text>
<text x="84.5" y="798.1" transform="rotate(-90 84.5 798.1)">1</text>
</g>
<g font-size="1.8" fill="#00f">
<text x="506.1" y="242.7">OE</text>
<text x="453.2" y="565.5">OE</text>
<text x="504.3" y="565.5">OE</text>
<text x="107.5" y="595.5">OE</text>
<text x="139.2" y="632.5">OE</text>
<text x="193.9" y="666">OE</text>
<text x="130.4" y="738.3">OE</text>
<text x="73.9" y="782.4">OE</text>
</g>
</svg>
